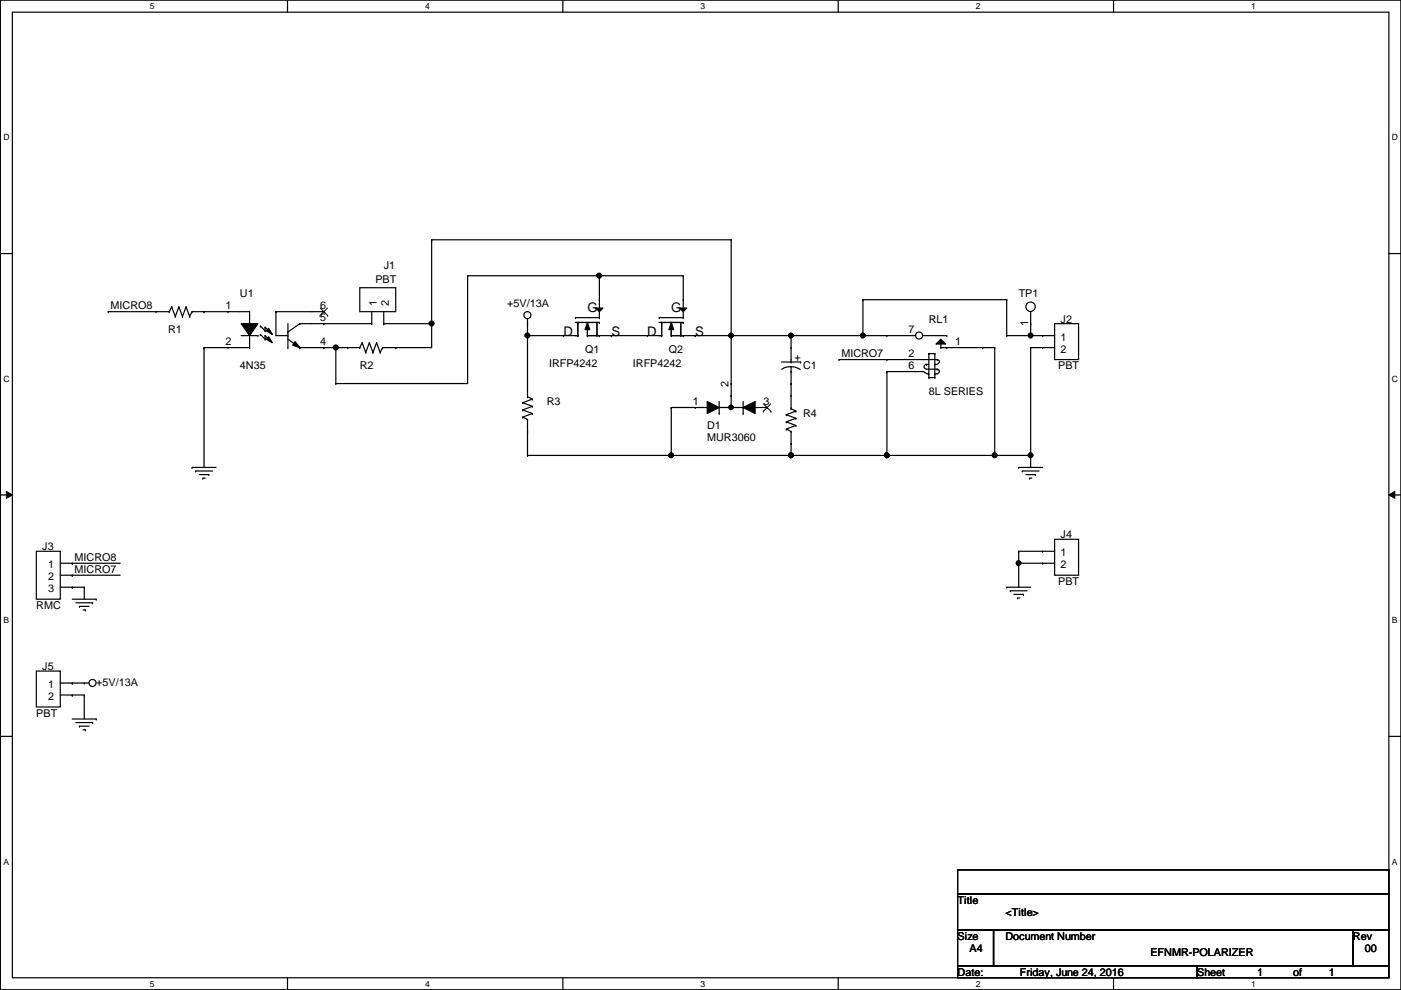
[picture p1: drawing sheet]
<svg xmlns="http://www.w3.org/2000/svg" width="297mm" height="210mm" viewBox="0 0 297 210" stroke-linecap="round" stroke-linejoin="round" font-family="sans-serif">
<path d="M.1 0h296.9v209.8h-296.9zM2.6 2.6h291.9v204.7h-291.9z" fill="none" stroke="#000" stroke-width=".25"/>
<g fill="#fff">
<path d="M31.8 .3h1v2h-1z"/>
<path d="M31.8 207.6h1v1.9h-1z"/>
</g>
<path d="M61 0v2.6M61 207.3v2.5" fill="none" stroke="#000" stroke-width=".25"/>
<g fill="#fff">
<path d="M90.1 .3h1v2h-1z"/>
<path d="M90.1 207.6h1v1.9h-1z"/>
</g>
<path d="M119.3 0v2.6M119.3 207.3v2.5" fill="none" stroke="#000" stroke-width=".25"/>
<g fill="#fff">
<path d="M148.5 .3h1v2h-1z"/>
<path d="M148.5 207.6h1v1.9h-1z"/>
</g>
<path d="M177.7 0v2.6M177.7 207.3v2.5" fill="none" stroke="#000" stroke-width=".25"/>
<g fill="#fff">
<path d="M206.9 .3h1v2h-1z"/>
<path d="M206.9 207.6h1v1.9h-1z"/>
</g>
<path d="M236.1 0v2.6M236.1 207.3v2.5" fill="none" stroke="#000" stroke-width=".25"/>
<g fill="#fff">
<path d="M265.3 .3h.9v2h-.9z"/>
<path d="M265.3 207.6h.9v1.9h-.9z"/>
<path d="M.7 28.2h1.3v1.9h-1.3z"/>
<path d="M295.1 28.2h1.3v1.9h-1.3z"/>
<path d="M.7 79.3h1.3v2h-1.3z"/>
<path d="M295.1 79.3h1.3v2h-1.3z"/>
</g>
<path d="M.1 53.8h2.5M294.5 53.8h2.5" fill="none" stroke="#000" stroke-width=".25"/>
<g fill="#fff">
<path d="M.7 130.5h1.2v2h-1.2z"/>
<path d="M295.1 130.5h1.2v2h-1.2z"/>
</g>
<path d="M.1 104.9h2.5M294.5 104.9h2.5" fill="none" stroke="#000" stroke-width=".25"/>
<path d="M1.4 104.2l1.2 .7-1.2 .8zM294.5 104.9l1.2-.7v1.5z" fill="#000"/>
<path d="M1.4 104.2l1.2 .7-1.2 .8zM294.5 104.9l1.2-.7v1.5z" fill="none" stroke="#000" stroke-width=".21"/>
<g fill="#fff">
<path d="M.7 181.7h1.2v2h-1.2z"/>
<path d="M295.1 181.7h1.2v2h-1.2z"/>
</g>
<g fill="none" stroke="#000" stroke-width=".25">
<path d="M91.5 50.8h.1M91.5 50.8v22.9h-7.6M91.5 50.8h63.5M99.1 58.5h.1M99.1 58.5v22.8h-27.9M99.1 58.5h45.8M127.1 58.5h.1M127.1 58.5v5M144.9 58.5h.1M144.9 58.5v5M155 50.8h.1M155 50.8v30.5"/>
<path d="M22.9 66.1h.1M22.9 66.1h13M33.1 66.1h.1M35.9 66.1h.1M36.4 65.1h.1M36.4 65.1l-.5 1M36.4 65.1l.8 2M37.2 67.1h.1M37.9 65.1h.1M37.9 65.1l-.7 2M37.9 65.1l.8 2M38.7 67.1h.1"/>
<path d="M39.5 65.1h.1M39.5 65.1l-.8 2M39.5 65.1l.7 2M40.2 67.1h.1M40.7 66.1h.1M40.7 66.1h7.6M40.7 66.1l-.5 1M43.3 66.1h.1M43.3 73.7h.1M43.3 73.7h5M43.3 73.7v25.4M68.7 68.6h.1"/>
<path d="M68.7 73.7h.1M68.7 73.7h5M68.7 68.6h10.1M71.2 73.7h.1M71.2 73.7v7.6M81.4 68.6h.1M81.4 68.6h10.1M83.9 73.7h.1M91.5 68.6h.1M111.8 71.2h.1M111.8 68.6h.1M111.8 71.2h7.7"/>
<path d="M111.8 67.6v16.5M129.6 71.2h.1M129.6 71.2h7.6M147.4 71.2h.1M147.4 71.2h40.6M155 71.2h.1M165.7 76.8h4.1M165.7 78.3l1-.4 1-.1v6.1M167.7 77.8l1 .1 1 .5M167.7 71.2h.1M167.7 78.8h.1M167.7 76.8h.1"/>
<path d="M167.7 73.7h.1M167.7 71.2v5.6M169.8 76.8h.1M177.9 76.2h.1M177.9 76.2h10.1M183 63.5h.1M183 71.2h.1M183 63.5v7.7M183 63.5h30.4M188 78.8h.1M188 78.8v17.8M195.7 78.8l.4 .2"/>
<path d="M195.7 71.2h5M195.7 76.2h3M196.2 79l.4 .2M196.4 77.3h.1M196.4 77.3a.49 .49 0 0 0-.5 .4 .49 .49 0 0 0 .5 .5M196.4 77.3h.5M196.4 78.3h2.3M196.7 79.3h.2M196.9 75h.1M196.9 79.3h.1M196.9 75v5.1M196.9 75h1.3"/>
<path d="M198.2 75h.1M198.2 77.3h.1M198.2 79.3h.1M198.2 75v5.1M198.2 77.3h.5M198.2 79.3h.5M198.7 76.2h.1M198.7 78.3h.1M198.7 76.2a.49 .49 0 0 1 .5 .6 .49 .49 0 0 1-.5 .4M198.7 78.3a.49 .49 0 0 1 .5 .5 .49 .49 0 0 1-.5 .4M199.5 71.9l1 1h-2zM199.5 73.7h.1"/>
<path d="M199.5 73.7h1.2M199.5 72.9v.8M200.7 71.2h.1M200.7 73.7h.1M208.4 73.7h.1M208.4 73.7h2.5M210.9 73.7h.1M210.9 73.7v22.9M213.4 71.2h.1M213.4 63.5h.1M213.4 71.2h7.7M213.4 63.5v7.7"/>
<path d="M218.5 73.7h.1M218.5 68.6h.1M218.5 71.2h.1M218.5 73.7h2.6M218.5 68.6v2.6M218.5 73.7v25.4M40.7 99.1h.1M40.7 99.1h5.1M41.5 99.9h.1M41.5 99.9h3.5M71.2 81.3h.1M110.8 85.4h.1"/>
<path d="M110.8 86.9h.1M110.8 88.4h.1M110.8 85.4l2.1 .7M110.8 86.9l2.1 .8M110.8 88.4l1 .5M111.8 91.5h.1M111.8 96.6h.1M111.8 88.9h.1M111.8 84.1h.1M111.8 81.3h.1M111.8 88.9v7.7M111.8 96.6h106.7"/>
<path d="M111.8 84.1l1.1 .5M112.9 84.6h.1M112.9 86.1h.1M112.9 87.7h.1M112.9 84.6l-2.1 .8M112.9 86.1l-2.1 .8M112.9 87.7l-2.1 .7M142.3 86.4h.1M142.3 96.6h.1M142.3 86.4h5.1M142.3 86.4v10.2M167.7 81.3h.1"/>
<path d="M167.7 94h.1M167.7 96.6h.1M167.7 94v2.6M188 96.6h.1M196.9 80.1h.1M196.9 80.1h1.3M198.2 80.1h.1M210.9 96.6h.1M216 99.1h.1M216 99.1h5.1M216.7 99.9h.1M216.7 99.9h3.6"/>
<path d="M218.5 96.6h.1M15.3 119.4h.1M15.3 119.4h10.2M42.2 100.6h2.1M43 101.4h.1M43 101.4h.5M44.3 100.6h.1M216 119.4h.1M216 116.9h.1M216 119.4h5.1M216 116.9v7.6M216 116.9h5.1"/>
<path d="M217.5 100.6h2M218.3 101.4h.1M218.3 101.4h.5M219.5 100.6h.1M15.3 122h.1M15.3 124.5h.1M15.3 122h10.2M15.3 124.5h2.6M15.3 127h5.1M16.1 127.8h3.5M16.8 128.6h.1M16.8 128.6h2.1"/>
<path d="M17.6 129.3h.5M17.9 124.5h.1M17.9 124.5v2.5M18.1 129.3h.1M19.6 127.8h.1M20.4 127h.1M213.4 124.5h.1M213.4 124.5h5.1M214.2 125.3h.1M214.2 125.3h3.6M215 126h2M215.7 126.8h.1"/>
<path d="M215.7 126.8h.5M217 126h.1M.1 156.1h2.5M15.3 144.8h.1M15.3 147.4h.1M15.3 144.8h3.6M15.3 147.4h2.6M15.3 152.4h5.1M16.1 153.2h3.5M16.8 154h.1M16.8 154h2.1M17.6 154.7h.5"/>
<path d="M17.9 147.4h.1M17.9 144.8h.1M17.9 147.4v5M18.1 154.7h.1M19.6 153.2h.1M20.4 152.4h.1M294.5 156.1h2.5M203 184.4h91.5v5.1h-91.5zM203 189.5h91.5v7.6h-91.5zM203 197.1h7.6v7.7h-7.6zM210.6 197.1h76.2v7.7h-76.2zM286.8 197.1h7.7v7.7h-7.7z"/>
<path d="M203 204.8h50.8v2.5h-50.8zM253.8 204.8h40.7v2.5h-40.7z"/>
<circle cx="127.1" cy="58.4" r=".49"/>
<circle cx="71.2" cy="73.7" r=".49"/>
<circle cx="91.5" cy="68.6" r=".49"/>
<circle cx="111.8" cy="66.8" r=".75"/>
<circle cx="111.8" cy="71.1" r=".49"/>
<circle cx="155" cy="71.1" r=".49"/>
<circle cx="167.7" cy="71.1" r=".49"/>
<circle cx="182.9" cy="71.1" r=".49"/>
<circle cx="218.5" cy="71.1" r=".49"/>
<circle cx="142.3" cy="96.5" r=".49"/>
<circle cx="167.7" cy="96.5" r=".49"/>
<circle cx="188" cy="96.5" r=".49"/>
<circle cx="210.9" cy="96.5" r=".49"/>
<circle cx="218.5" cy="96.5" r=".49"/>
<circle cx="216" cy="119.4" r=".49"/>
<circle cx="19.6" cy="144.8" r=".75"/>
</g>
<g fill="#000">
<path d="M199.5 71.9l1 1h-2z"/>
<circle cx="127.1" cy="58.4" r=".49"/>
<circle cx="71.2" cy="73.7" r=".49"/>
<circle cx="91.5" cy="68.6" r=".49"/>
<circle cx="111.8" cy="71.1" r=".49"/>
<circle cx="155" cy="71.1" r=".49"/>
<circle cx="167.7" cy="71.1" r=".49"/>
<circle cx="182.9" cy="71.1" r=".49"/>
<circle cx="218.5" cy="71.1" r=".49"/>
<circle cx="142.3" cy="96.5" r=".49"/>
<circle cx="167.7" cy="96.5" r=".49"/>
<circle cx="188" cy="96.5" r=".49"/>
<circle cx="210.9" cy="96.5" r=".49"/>
<circle cx="218.5" cy="96.5" r=".49"/>
<circle cx="216" cy="119.4" r=".49"/>
</g>
<circle cx="194.9" cy="71.1" r=".75" fill="#fff"/>
<g fill="none" stroke="#000" stroke-width=".25">
<path d="M48.3 66.1h.1M48.3 73.7h.1M48.3 73.7h4.6M48.3 66.1h4.6M51.1 68.6h3.6l-1.8 2.6zM51.1 71.2h3.6M52.9 66.1h.1M52.9 68.6h.1M52.9 73.7h.1M52.9 66.1v2.5M52.9 71.2v2.5M54.7 71.2h.1"/>
<path d="M55.2 70.9h.1M55.2 69.1h.1M55.2 70.9l1 1M55.2 69.1l1 1M56.2 71.9h.1M56.2 71.2h.1M56.2 70.1h.1M56.2 69.4h.1M56.2 69.4v.7M56.2 71.2v.7M56.2 71.2l1 1M56.2 69.4l1 1"/>
<path d="M56.5 71.9l.5-.5 .7 1.3zM56.5 70.1l.5-.5 .7 1.3zM58.5 66.1h.1M58.5 66.1v5.1h2.5M58.5 66.1h10.2M61 73.7h.1M61 70.4h.1M61 71.2h.1M61 68.6v5.1M61 71.9l2.6 1.8M62.6 72.4l1 1.3-1.5-.5zM63.6 73.7h.1"/>
<path d="M63.6 68.6h.1M63.6 73.7h5.1M63.6 68.6l-2.6 1.8M63.6 68.6h5.1M68.7 66.1h.1M68.7 68.6h.1M68.7 73.7h.1M73.7 73.7h.1M73.7 73.7h2.6M76.3 61h7.6v5.1h-7.6zM76.3 73.7h.1M76.8 72.7h.1"/>
<path d="M76.8 72.7l.8 2M76.8 72.7l-.5 1M77.6 74.7h.1M78.3 72.7h.1M78.3 72.7l.8 2M78.3 72.7l-.7 2M78.8 68.6h.1M78.8 66.1v2.5M79.1 74.7h.1M79.8 72.7h.1M79.8 72.7l.8 2M79.8 72.7l-.7 2"/>
<path d="M80.6 74.7h.1M81.1 73.7h.1M81.1 73.7h2.8M81.1 73.7l-.5 1M81.4 68.6h.1M81.4 66.1v2.5M83.9 73.7h.1M119.5 71.2h.1M119.5 71.2h3M122 67.4h.1M122 68.4h5.1M122 67.4h5.1"/>
<path d="M122.5 71.2h.1M122.5 68.6h.1M122.5 68.4h.1M122.5 68.4v2.8M124.5 68.4l.5 1.5h-1zM124.5 71.2h.1M124.5 71.2h5.1M124.5 69.6v1.6M126.3 65.3h1.5l-.7 .8zM126.6 70.9h.1M126.6 71.2h.1M126.6 68.4v2.8"/>
<path d="M127.1 68.4h.1M127.1 71.2h.1M127.1 67.4h.1M127.1 63.5h.1M127.1 63.5v3.9M129.6 71.2h.1M137.2 71.2h.1M137.2 71.2h3.1M139.8 67.4h.1M139.8 68.4h5.1M139.8 67.4h5.1M140.3 71.2h.1"/>
<path d="M140.3 68.6h.1M140.3 68.4h.1M140.3 68.4v2.8M142.3 68.4l.5 1.5h-1zM142.3 71.2h.1M142.3 71.2h5.1M142.3 69.6v1.6M144.1 65.3h1.5l-.7 .8zM144.4 70.9h.1M144.4 71.2h.1M144.4 68.4v2.8M144.9 68.4h.1"/>
<path d="M144.9 71.2h.1M144.9 67.4h.1M144.9 63.5h.1M144.9 63.5v3.9M147.4 71.2h.1M188 71.2h.1M188 78.8h.1M188 76.2h.1M188 71.2h6.1M188 78.8h7.7M188 76.2h7.7M200.7 73.7h7.7"/>
<path d="M208.4 73.7h.1M218.5 68.6h.1M218.5 66.1v2.5M221.1 71.2h.1M221.1 73.7h.1M221.1 71.2h2.5M221.1 73.7h2.5M223.6 68.6h5.1v7.6h-5.1zM147.4 86.4h.1M147.4 86.4h2.5M149.9 85.1l2.6 1.3-2.6 1.3zM152.5 87.7h.1"/>
<path d="M152.5 85.1v2.6M152.5 86.4h5.1M155 86.4h.1M155 83.9h.1M155 81.3h.1M155 81.3v5.1M157.6 86.4l2.5-1.3v2.6zM157.6 86.4h.1M157.6 87.7h.1M157.6 85.1v2.6M160.1 86.4h2.5M162.6 86.4h.1"/>
<path d="M166.7 87.9h.1M166.7 89.5h.1M166.7 91h.1M166.7 87.9l2 .8M166.7 89.5l2 .7M166.7 91l1 .5M167.7 91.5h.1M167.7 86.7h.1M167.7 94h.1M167.7 83.9h.1M167.7 86.7l1 .5M167.7 83.9v2.8"/>
<path d="M167.7 91.5v2.5M168.7 87.2h.1M168.7 88.7h.1M168.7 90.2h.1M168.7 87.2l-2 .7M168.7 88.7l-2 .8M168.7 90.2l-2 .8M7.7 116.9h5.1v10.1h-5.1zM12.8 119.4h2.5M15.3 119.4h.1M221.1 116.9h.1M221.1 119.4h.1"/>
<path d="M221.1 119.4h2.5M221.1 116.9h2.5M223.6 114.3h5.1v7.7h-5.1zM12.8 122h2.5M12.8 124.5h2.5M15.3 122h.1M15.3 124.5h.1M7.7 142.3h5.1v7.6h-5.1zM12.8 144.8h2.5M12.8 147.4h2.5M15.3 144.8h.1M15.3 147.4h.1"/>
<circle cx="127.1" cy="58.4" r=".49"/>
<circle cx="71.2" cy="73.7" r=".49"/>
<circle cx="91.5" cy="68.6" r=".49"/>
<circle cx="111.8" cy="71.1" r=".49"/>
<circle cx="155" cy="71.1" r=".49"/>
<circle cx="167.7" cy="71.1" r=".49"/>
<circle cx="182.9" cy="71.1" r=".49"/>
<circle cx="194.9" cy="71.1" r=".75"/>
<circle cx="218.5" cy="65" r="1"/>
<circle cx="218.5" cy="71.1" r=".49"/>
<circle cx="142.3" cy="96.5" r=".49"/>
<circle cx="155" cy="86.4" r=".49"/>
<circle cx="167.7" cy="96.5" r=".49"/>
<circle cx="188" cy="96.5" r=".49"/>
<circle cx="210.9" cy="96.5" r=".49"/>
<circle cx="218.5" cy="96.5" r=".49"/>
<circle cx="216" cy="119.4" r=".49"/>
</g>
<g fill="#000">
<path d="M51.1 68.6h3.6l-1.8 2.6zM56.5 71.9l.5-.5 .7 1.3zM56.5 70.1l.5-.5 .7 1.3zM62.6 72.4l1 1.3-1.5-.5zM124.5 68.4l.5 1.5h-1zM126.3 65.3h1.5l-.7 .8zM142.3 68.4l.5 1.5h-1zM144.1 65.3h1.5l-.7 .8z"/>
<path d="M149.9 85.1l2.6 1.3-2.6 1.3z" fill-rule="evenodd"/>
<path d="M157.6 86.4l2.5-1.3v2.6z" fill-rule="evenodd"/>
<circle cx="127.1" cy="58.4" r=".49"/>
<circle cx="71.2" cy="73.7" r=".49"/>
<circle cx="91.5" cy="68.6" r=".49"/>
<circle cx="111.8" cy="71.1" r=".49"/>
<circle cx="155" cy="71.1" r=".49"/>
<circle cx="167.7" cy="71.1" r=".49"/>
<circle cx="182.9" cy="71.1" r=".49"/>
<circle cx="218.5" cy="71.1" r=".49"/>
<circle cx="142.3" cy="96.5" r=".49"/>
<circle cx="155" cy="86.4" r=".49"/>
<circle cx="167.7" cy="96.5" r=".49"/>
<circle cx="188" cy="96.5" r=".49"/>
<circle cx="210.9" cy="96.5" r=".49"/>
<circle cx="218.5" cy="96.5" r=".49"/>
<circle cx="216" cy="119.4" r=".49"/>
</g>
<path d="M67.9 66.9h.1M67.9 65.3l1.6 1.6M69.4 65.3l-1.5 1.6M69.5 66.9h.1M161.8 87.2h.1M161.9 85.6l1.5 1.6M163.4 85.6l-1.6 1.6M163.4 87.2h.1" fill="none" stroke="#000" stroke-width=".21"/>
<g font-size="2.8">
<text x="119.5" y="71.2">D</text>
<text x="124.5" y="66.1">G</text>
<text x="129.6" y="71.2">S</text>
<text x="137.2" y="71.2">D</text>
<text x="142.3" y="66.1">G</text>
<text x="147.4" y="71.2">S</text>
</g>
<g font-size="2.3">
<text x="81.4" y="57">J1</text>
<text x="23.4" y="65.6">MICRO8</text>
<text x="47.8" y="65.5">1</text>
<text x="50.9" y="63.1">U1</text>
<text x="67.9" y="65.5">6</text>
<text x="79.6" y="60">PBT</text>
<text x="79.9" y="64.8" transform="rotate(-90 79.9 64.8)">1</text>
<text x="82.4" y="64.8" transform="rotate(-90 82.4 64.8)">2</text>
<text x="107.5" y="65.1">+5V/13A</text>
<text x="216" y="63.1">TP1</text>
<text x="35.6" y="70.7">R1</text>
<text x="67.9" y="68.1">5</text>
<text x="192.6" y="70.6">7</text>
<text x="196.9" y="68.4">RL1</text>
<text x="218" y="69.1" transform="rotate(-90 218 69.1)">1</text>
<text x="224.9" y="68.4">J2</text>
<text x="47.8" y="73.2">2</text>
<text x="67.9" y="73.2">4</text>
<text x="116.4" y="77.8">IRFP4242</text>
<text x="124" y="74.8">Q1</text>
<text x="134.2" y="77.8">IRFP4242</text>
<text x="141.8" y="74.8">Q2</text>
<text x="168.5" y="76.5">+</text>
<text x="178.4" y="75.7">MICRO7</text>
<text x="192.6" y="75.7">2</text>
<text x="202.5" y="73.2">1</text>
<text x="224.9" y="72.2">1</text>
<text x="224.9" y="74.8">2</text>
<text x="50.9" y="78.3">4N35</text>
<text x="76.3" y="78.3">R2</text>
<text x="154.5" y="82.1" transform="rotate(-90 154.5 82.1)">2</text>
<text x="170.3" y="78.3">C1</text>
<text x="192.6" y="78.2">6</text>
<text x="196.9" y="83.7">8L SERIES</text>
<text x="224.4" y="78.3">PBT</text>
<text x="115.9" y="85.9">R3</text>
<text x="146.9" y="85.9">1</text>
<text x="161.9" y="85.9">3</text>
<text x="170.3" y="88.5">R4</text>
<text x="149.9" y="91">D1</text>
<text x="149.9" y="93.6">MUR3060</text>
<text x="9" y="116.7">J3</text>
<text x="15.8" y="118.9">MICRO8</text>
<text x="224.9" y="114.1">J4</text>
<text x="224.9" y="117.9">1</text>
<text x="10.2" y="120.5">1</text>
<text x="10.2" y="123">2</text>
<text x="10.2" y="125.6">3</text>
<text x="15.8" y="121.5">MICRO7</text>
<text x="224.4" y="124">PBT</text>
<text x="224.9" y="120.5">2</text>
<text x="7.7" y="129.1">RMC</text>
<text x="9" y="142.1">J5</text>
<text x="10.2" y="145.9">1</text>
<text x="10.2" y="148.4">2</text>
<text x="20.4" y="145.4">+5V/13A</text>
<text x="7.7" y="152">PBT</text>
<text x="203" y="191.6">Title</text>
<text x="213.2" y="194.1">&lt;Title&gt;</text>
<text x="203" y="199.2">Size</text>
<text x="205.6" y="201.8">A4</text>
<text x="213.2" y="199.2">Document Number</text>
<text x="243.9" y="202.8">EFNMR-POLARIZER</text>
<text x="286.8" y="199.2">Rev</text>
<text x="289.4" y="201.8">00</text>
<text x="203" y="206.8">Date:</text>
<text x="216.2" y="206.8">Friday, June 24, 2016</text>
<text x="253.8" y="206.8">Sheet</text>
<text x="266.5" y="206.8">1</text>
<text x="274.1" y="206.8">of</text>
<text x="281.8" y="206.8">1</text>
</g>
<g font-size="1.8">
<text x="31.8" y="1.9">5</text>
<text x="90.1" y="1.9">4</text>
<text x="148.5" y="1.9">3</text>
<text x="206.9" y="1.9">2</text>
<text x="265.3" y="1.9">1</text>
<text x=".7" y="29.8">D</text>
<text x="295.1" y="29.8">D</text>
<text x=".7" y="80.9">C</text>
<text x="295.1" y="80.9">C</text>
<text x=".7" y="132.1">B</text>
<text x="295.1" y="132.1">B</text>
<text x=".7" y="183.3">A</text>
<text x="295.1" y="183.3">A</text>
<text x="31.8" y="209.2">5</text>
<text x="90.1" y="209.2">4</text>
<text x="148.5" y="209.2">3</text>
<text x="206.9" y="209.2">2</text>
<text x="265.3" y="209.2">1</text>
</g>
</svg>
